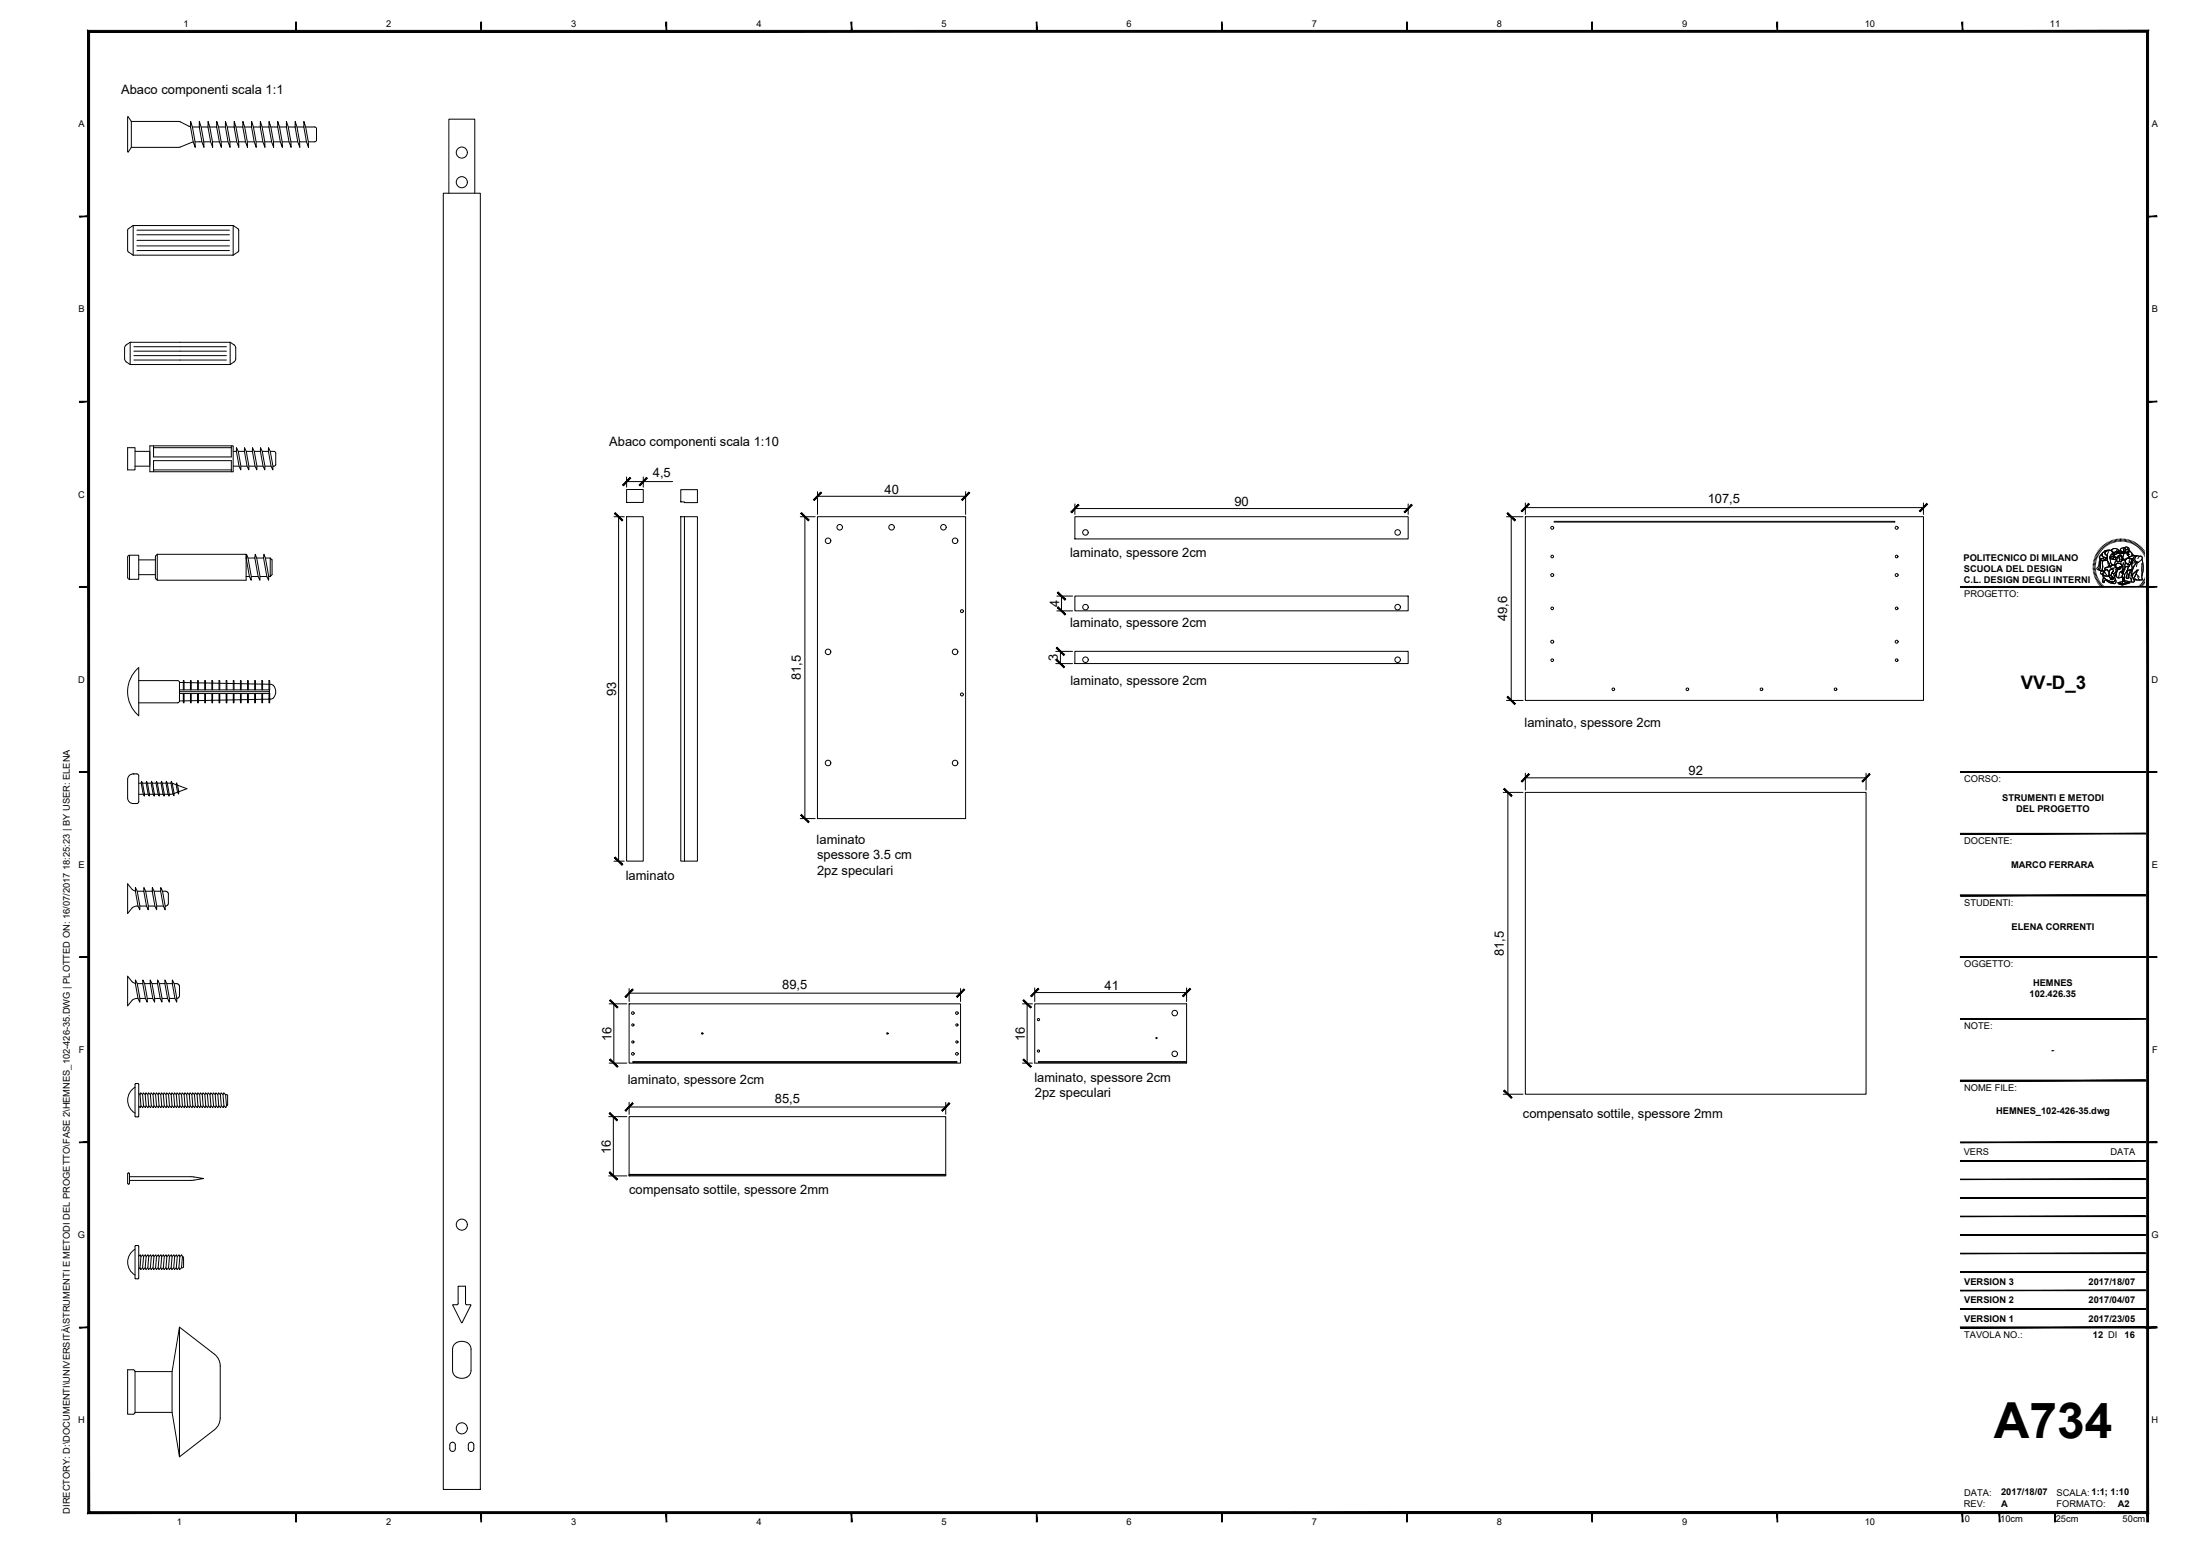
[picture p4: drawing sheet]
<svg xmlns="http://www.w3.org/2000/svg" width="594mm" height="420mm" viewBox="0 0 594 420" stroke-linecap="round" stroke-linejoin="round" font-family="sans-serif">
<!-- layer: 0 -->
<g fill="none" stroke="#000" stroke-width=".27">
<path d="M119.7 52.2h10v350h-10zM121.2 52.2v-20h7v20M169.2 132.2h4.5v3.5h-4.5zM169.2 139.5h4.5v93h-4.5zM183.8 139.5h4.5v93h-4.5zM183.8 132.2h4.5v3.5h-3.5v-.2h-1zM184.8 139.5v93M220.7 139.5h40v81.5h-40zM290.3 139.5h90v6h-90zM411.9 139.5h107.5v49.6h-107.5zM419.6 140.8h92v.2h-92M290.3 160.9h90v4h-90z"/>
<path d="M290.3 175.9h90v3.3h-90zM411.9 214h92v81.5h-92zM169.9 271.1h89.5v16h-89.5zM279.4 271.1h41v16h-41zM170.9 286.7h87.5v.2h-87.5zM320.4 286.7h-40v.2h40M169.9 301.5h85.5v16h-85.5zM169.9 317.1h85.5v.2h-85.5zM48.5 358.4l9.9 7.7 .9 1.5 .2 1.2v14.1l-.4 1.8-1.2 1.4-9.4 7.3-2-12v-11zM48.5 358.4v35M125.7 347.3h-2v4.9l-1.4 .2 2.4 4.8 2.4-4.8-1.1-.1M125.7 352l.3 .3"/>
<path d="M125.7 352v-4.7v4.7M36.5 370.4l-.3-.5h-1.7v12h1.5l.5-.5M36.5 370.4v11M36.5 370.4h10M122.2 364.3v5.8a2.52 2.52 0 0 0 2.5 2.1 2.52 2.52 0 0 0 2.5-2.1v-5.8M122.2 364.3a2.52 2.52 0 0 1 2.5-2.1 2.52 2.52 0 0 1 2.5 2.1M36.5 381.4h10M121.7 389.7a.75 .75 0 0 1 .8-.2 .75 .75 0 0 1 .5 .7v1a.75 .75 0 0 1-.8 .7 .75 .75 0 0 1-.7-.7v-1zM126.7 389.7a.75 .75 0 0 1 .8-.2 .75 .75 0 0 1 .4 .7v1a.75 .75 0 0 1-.7 .7 .75 .75 0 0 1-.7-.7v-1z"/>
<circle cx="124.7" cy="49.2" r="1.5"/>
<circle cx="124.7" cy="41.2" r="1.5"/>
<circle cx="223.6" cy="146" r=".75"/>
<circle cx="226.7" cy="142.4" r=".75"/>
<circle cx="240.8" cy="142.4" r=".75"/>
<circle cx="254.8" cy="142.4" r=".75"/>
<circle cx="257.9" cy="146" r=".75"/>
<circle cx="293.1" cy="143.8" r=".75"/>
<circle cx="377.4" cy="143.8" r=".75"/>
<circle cx="419.2" cy="155.3" r=".4"/>
<circle cx="419.2" cy="142.5" r=".4"/>
<circle cx="419.2" cy="150.3" r=".35"/>
<circle cx="512.2" cy="142.5" r=".4"/>
<circle cx="512.2" cy="155.3" r=".4"/>
<circle cx="512.2" cy="150.3" r=".35"/>
<circle cx="223.6" cy="176" r=".75"/>
<circle cx="257.9" cy="176" r=".75"/>
<circle cx="259.7" cy="165" r=".4"/>
<circle cx="293.1" cy="178.1" r=".75"/>
<circle cx="293.1" cy="163.9" r=".75"/>
<circle cx="377.4" cy="178.1" r=".75"/>
<circle cx="377.4" cy="163.9" r=".75"/>
<circle cx="419.2" cy="173.3" r=".4"/>
<circle cx="419.2" cy="164.3" r=".35"/>
<circle cx="419.2" cy="178.3" r=".35"/>
<circle cx="512.2" cy="173.3" r=".4"/>
<circle cx="512.2" cy="164.3" r=".35"/>
<circle cx="512.2" cy="178.3" r=".35"/>
<circle cx="259.7" cy="187.5" r=".4"/>
<circle cx="435.7" cy="186.1" r=".35"/>
<circle cx="455.7" cy="186.1" r=".35"/>
<circle cx="475.7" cy="186.1" r=".35"/>
<circle cx="495.7" cy="186.1" r=".35"/>
<circle cx="223.6" cy="206" r=".75"/>
<circle cx="257.9" cy="206" r=".75"/>
<circle cx="170.9" cy="273.6" r=".35"/>
<circle cx="170.9" cy="276.8" r=".3"/>
<circle cx="189.6" cy="279.1" r=".2"/>
<circle cx="239.6" cy="279.1" r=".2"/>
<circle cx="258.4" cy="273.6" r=".35"/>
<circle cx="258.4" cy="276.8" r=".3"/>
<circle cx="280.4" cy="275.3" r=".3"/>
<circle cx="317.2" cy="273.6" r=".75"/>
<circle cx="170.9" cy="284.6" r=".35"/>
<circle cx="170.9" cy="281.4" r=".3"/>
<circle cx="258.4" cy="284.6" r=".35"/>
<circle cx="258.4" cy="281.4" r=".3"/>
<circle cx="280.4" cy="283.8" r=".3"/>
<circle cx="312.3" cy="280.3" r=".15"/>
<circle cx="317.2" cy="284.6" r=".75"/>
<circle cx="124.7" cy="330.7" r="1.5"/>
<circle cx="124.7" cy="385.7" r="1.5"/>
</g>
<!-- layer: Viti -->
<g fill="none" stroke="#000" stroke-width=".27">
<path d="M35.5 32.8h12.9l3.1 1.4M35.5 32.8l-1-1.2v9.4h.2M35.5 32.8v7M35.5 39.8l-.9 1.2M35.5 39.8h12.8M51.5 32.8l.5 1.5 .7 4v1.5l-.5-1.5-.7-4zM51.9 34.3h1.9M52.2 38.3l-3.9 1.5M52.7 38.3h1.8M53.8 32.8l.5 1.5 .7 4 .1 1.5-.6-1.5-.7-4zM54.3 34.3h1.9M55 38.3h1.9"/>
<path d="M56.2 32.8l.5 1.5 .7 4v1.5l-.5-1.5-.7-4zM56.7 34.3h1.8M57.4 38.3h1.8M58.5 32.8l.5 1.5 .7 4 .1 1.5-.6-1.5-.7-4zM59 34.3h1.9M59.7 38.3h1.9M60.9 32.8l.5 1.5 .7 4v1.5l-.5-1.5-.7-4zM61.4 34.3h1.8M62.1 38.3h1.8M63.2 32.8l.5 1.5 .7 4 .1 1.5-.6-1.5-.7-4zM63.7 34.3h1.9M64.4 38.3h1.9"/>
<path d="M65.6 32.8l.5 1.5 .7 4v1.5l-.5-1.5-.7-4zM66.1 34.3h1.8M66.8 38.3h1.8M67.9 32.8l.5 1.5 .7 4 .1 1.5-.6-1.5-.7-4zM68.4 34.3h1.9M69.1 38.3h1.9M70.3 32.8l.5 1.5 .7 4 .1 1.5-.6-1.5-.7-4zM70.8 34.3h1.8M71.5 38.3h1.8M72.7 32.8l.4 1.5 .7 4 .1 1.5-.6-1.5-.7-4zM73.1 34.3h1.9M73.8 38.3h1.9"/>
<path d="M75 32.8l.5 1.5 .7 4v1.5l-.5-1.5-.7-4zM75.5 34.3h1.8M76.2 38.3h1.8M77.4 32.8l.4 1.5 .8 4v1.5l-.6-1.5-.7-4zM77.8 34.3h1.9M78.6 38.3h1.8M79.7 32.8l.5 1.5 .7 4 .1 1.5-.6-1.5-.7-4zM80.2 34.3h1.8M80.9 38.3h1.9M82.1 32.8l.4 1.5 .8 4v1.5l-.5-1.5-.8-4zM82.5 34.3h2.5l.5 .5-.1 3.2-.4 .3h-1.7M34.6 61.9l1.5-1h26.9l1.4 1.1v5.8l-1.6 1.1h-26.8l-1.5-1.1z"/>
<path d="M36 60.9v8M37 62.1h25M37 63.4h25M37 66.4h25M37 67.7h25M37 64.9h25M63 60.9v8M34.1 97.7l1.2 .7h26.7M34.1 97.7l-.5-.8 .1-3.2a2.01 2.01 0 0 1 1.3-1.2h27.3a2.01 2.01 0 0 1 1.3 1.2l.1 3.2-.5 .8M35.2 92.4l-.1 6M36.1 93.6h25M36.1 94.8h25"/>
<path d="M36.1 96h25M36.1 97.2h25M62.2 92.4v6M63.2 97.7l-1.2 .7M34.5 120.9h2v6h-2zM36.5 121.9h4M36.5 125.9h4M40.5 120.4h22.5v7h-22.5zM41.5 120.4v3h21v-3M41.5 127.4v-3h21v3M41.5 120.9h21M41.5 126.9h21"/>
<path d="M63 121.9h.8M63 125.9h1.6M63.9 120.9l.4 1 .8 4-.1 1-.4-1-.8-4zM64.3 121.9h1.7M65.1 125.9h1.6M66 120.9l.5 1 .7 4v1l-.5-1-.7-4zM66.5 121.9h1.7M67.2 125.9h1.7M68.2 120.9l.5 1 .7 4-.1 1-.4-1-.7-4zM68.7 121.9h1.6M69.4 125.9h1.6M70.3 120.9l.5 1 .7 4v1l-.5-1-.7-4z"/>
<path d="M70.8 121.9h1.7M71.5 125.9h1.7M72.5 120.9l.5 1 .7 4v1l-.5-1-.7-4zM73 121.9h1l.4 .2 .1 3.3a.57 .57 0 0 1-.8 .5M35 149.9h2.5v6.5h-2.5zM35 149.9l-.5 .5v5.5l.5 .5M37.5 155.2h4.5M37.5 151.2h4.5M42.5 149.7h24v7h-24zM42.5 149.7l-.5 .7v5.6l.5 .7M66.5 155.7h.9M66.6 149.7l.4 1 .9 5-.1 1-.4-1-.9-5z"/>
<path d="M67 150.7h1.8M67.9 155.7h1.8M68.9 149.7l.4 1 .9 5v1l-.5-1-.9-5zM69.3 150.7h1.9M70.2 155.7h1.9M71.3 149.7l.4 1 .9 5-.1 1-.4-1-.9-5zM71.7 150.7h1.3M72.6 155.7h.4M73 150.7l.5 .5v4l-.5 .5zM36.9 180.8l.6-.5v13a8.5 8.5 0 0 1-.6-12.5zM37.5 189.8h10.5M37.5 183.8h10.5"/>
<path d="M48 183.8l.5 .5M48.5 189.3l-.5 .5M48.5 184.3v5M48.5 184.3h1M48.5 186.8h24.1M48.5 187.3h24.3M48.5 186.3h24.3M49.5 187.3v2.5h.2v-2.5M49.5 186.3v-2.5h.2v2.5M49.5 189.3h-1M49.7 184.3h1.7M51.4 187.3v2.5h.2v-2.5"/>
<path d="M51.4 186.3v-2.5h.2v2.5M51.4 189.2l-1.7 .1M51.6 184.3l1.8 .1M53.4 187.3v2.5h.2v-2.5M53.4 186.3v-2.5h.2v2.5M53.4 189.2h-1.8M53.6 184.4h1.7M55.3 187.3v2.5h.2v-2.5M55.3 186.3v-2.5h.2v2.5M55.3 189.1l-1.7 .1M55.5 184.4l1.7 .1M57.2 187.3v2.5h.2v-2.5"/>
<path d="M57.2 186.3v-2.5h.2v2.5M57.4 184.5h1.7M59.1 187.3v2.5h.2v-2.5M59.1 186.3v-2.5h.2v2.5M59.1 189.1h-3.6M59.3 184.5h1.8M61.1 187.3v2.5h.2v-2.5M61.1 186.3v-2.5h.2v2.5M61.1 189l-1.8 .1M61.3 184.5l1.7 .1M63 187.3v2.5h.2v-2.5M63 186.3v-2.5h.2v2.5"/>
<path d="M63 189h-1.7M63.2 184.6h1.7M64.9 187.3v2.5h.2v-2.5M64.9 186.3v-2.5h.2v2.5M64.9 188.9l-1.7 .1M65.1 184.6l1.8 .1M66.9 187.3v2.5h.2v-2.5M66.9 186.3v-2.5h.2v2.5M66.9 188.9h-1.8M67.1 184.7h1.7M68.8 187.3v2.5h.2v-2.5M68.8 186.3v-2.5h.2v2.5"/>
<path d="M68.8 188.9h-1.7M69 184.7l3.6 .1M70.7 187.3v2.5h.2v-2.5M70.7 186.3v-2.5h.2v2.5M70.7 188.8l-1.7 .1M72.6 186.8l.2 .5M72.6 187.3v2.5h.2v-2.5M72.6 186.3v-2.5h.2v2.5M72.6 188.8h-1.7M72.8 184.8h.3a2.14 2.14 0 0 1 1.4 2 2.14 2.14 0 0 1-1.4 2h-.3M72.8 186.3l-.2 .5M36 209h1.2l.3 .5v7l-.3 .4-1.2 .1"/>
<path d="M36 217h.1M36 209h.1M36 209a1.5 1.5 0 0 0-1.5 1.5v5a1.5 1.5 0 0 0 1.5 1.5M37.5 214.5h1.2M37.5 211.5h.6M38.2 211l.8 3.5v.5l-.3-.5-.6-3zM38.5 211.5h1M39 214.5h1M39.6 211l.8 3.5-.1 .5-.3-.5-.5-3zM39.8 211.5h1M40.4 214.5h1M40.9 211l.8 3.5-.1 .5-.2-.5-.6-3z"/>
<path d="M41.2 211.5h.9M41.7 214.5h1M42.3 211l.7 3.5v.5l-.3-.5-.6-3zM42.5 211.5h1M43 214.5h1M43.6 211l.2 .5 .5 3.5-.3-.5-.5-3zM43.8 211.5h1M44.4 214.5h1M44.9 211l.8 3.5v.5l-.3-.5-.6-3zM45.2 211.5h1M46.3 211l.7 3.3v.6l-.3-.5-.5-2.9zM46.5 211.5l1.1 .4"/>
<path d="M46.7 214.4l-1 .1M47.9 213.9l-.9 .4M48 212l2.5 1-2.2 .8-.6-2.4-.1 .5 .3 2 .3 .5 .1-.6M36.6 239.7l.5 1 .7 4-.1 1-.4-1-.7-4zM38.9 239.7l.4 1 .8 4-.1 1-.4-1-.8-4zM41.1 239.7l.5 1 .7 4v1l-.5-1-.7-4zM43.4 239.7l.5 1 .7 4v1l-.5-1-.7-4zM36.6 240.6l-.9-.4-1.2-1.5v8l1.2-1.6 .6-.3 1-.1M37.1 240.7h1.7M37.8 244.7h1.8M39.3 240.7h1.8M40.1 244.7h1.7"/>
<path d="M41.6 240.7h1.8M42.3 244.7h1.8M43.9 240.7h1.1l.5 .7M45.5 241.4v2.6M45.5 244l-.4 .5-.5 .2M35.7 265.1l-1.2-1.5v8l1.2-1.5 .6-.4 1-.1M35.7 265.1l.9 .4M36.6 264.6l.5 1 .7 4-.1 1-.4-1-.7-4zM37.1 265.6h1.5M37.8 269.6h1.5M38.6 264.6l.5 1 .7 4-.1 1-.4-1-.7-4zM39.1 265.6h1.5"/>
<path d="M39.8 269.6h1.5M40.6 264.6l.4 1 .8 4-.1 1-.4-1-.7-4zM41 265.6h1.5M41.8 269.6h1.5M42.6 264.6l.4 1 .8 4-.1 1-.4-1-.8-4zM43 265.6h1.5M43.8 269.6h1.5M44.6 264.6l.4 1 .7 4v1l-.4-1-.8-4zM45 265.6h1.5M45.7 269.6h1.5M46.5 264.6l.5 1 .7 4v1l-.5-1-.7-4zM47 265.6h.8"/>
<path d="M47.7 269.6h.1M47.8 265.6l.5 .4 .2 .3-.1 2.8-.6 .5M36.5 293.6a4.1 4.1 0 0 0 0 7M36.5 292.6h.8l.2 .2v8.6l-.2 .2-.8-.2zM37.5 295.2l.3 .4 .3 3-.2 .5-.4-.4M37.8 295.6l.2-.5 .5 .5 .3 3-.2 .5-.5-.5M38.5 295.6l.2-.5 .5 .5 .3 3-.2 .5-.5-.5M39.2 295.6l.2-.5 .5 .5 .3 3-.2 .5-.5-.5M39.9 295.6l.2-.5 .5 .5 .3 3-.2 .5-.5-.5M40.6 295.6l.2-.5 .5 .5 .3 3-.2 .5-.5-.5M41.3 295.6l.2-.5 .5 .5 .3 3-.2 .5-.5-.5M42 295.6l.2-.5 .5 .5 .3 3-.2 .5-.5-.5"/>
<path d="M42.7 295.6l.2-.5 .5 .5 .3 3-.2 .5-.5-.5M43.4 295.6l.2-.5 .5 .5 .3 3-.2 .5-.5-.5M44.1 295.6l.2-.5 .5 .5 .3 3-.2 .5-.5-.5M44.8 295.6l.2-.5 .5 .5 .3 3-.2 .5-.5-.5M45.5 295.6l.2-.5 .5 .5 .3 3-.2 .5-.5-.5M46.2 295.6l.2-.5 .5 .5 .3 3-.2 .5-.5-.5M46.9 295.6l.2-.5 .5 .5 .3 3-.2 .5-.5-.5M47.6 295.6l.2-.5 .5 .5 .3 3-.2 .5-.5-.5M48.3 295.6l.2-.5 .5 .5 .3 3-.2 .5-.5-.5M49 295.6l.2-.5 .5 .5 .3 3-.2 .5-.5-.5M49.7 295.6l.2-.5 .5 .5 .3 3-.2 .5-.5-.5M50.4 295.6l.2-.5 .5 .5 .3 3-.2 .5-.5-.5"/>
<path d="M51.1 295.6l.2-.5 .5 .5 .3 3-.2 .5-.5-.5M51.8 295.6l.2-.5 .5 .5 .3 3-.2 .5-.5-.5M52.5 295.6l.2-.5 .5 .5 .3 3-.2 .5-.5-.5M53.2 295.6l.2-.5 .5 .5 .3 3-.2 .5-.5-.5M53.9 295.6l.2-.5 .5 .5 .3 3-.2 .5-.5-.5M54.6 295.6l.2-.5 .5 .5 .3 3-.2 .5-.5-.5M55.3 295.6l.2-.5 .5 .5 .3 3-.2 .5-.5-.5M56 295.6l.2-.5 .5 .5 .3 3-.2 .5-.5-.5M56.7 295.6l.2-.5 .5 .5 .3 3-.2 .5-.5-.5M57.4 295.6l.2-.5 .5 .5 .3 3-.2 .5-.5-.5M58.1 295.6l.2-.5 .5 .5 .3 3-.2 .5-.5-.5M58.8 295.6l.2-.5 .5 .5 .3 3-.2 .5-.5-.5"/>
<path d="M59.5 295.6l.2-.5 .5 .5 .3 3-.2 .5-.5-.5M60.2 295.6l.2-.5 .5 .5 .3 3-.2 .5-.5-.5M60.9 295.6l.6 .2v2.5l-.3 .3M34.5 316.8l.5 .1v2.6l-.2 .2-.3-.2zM35 317.7h16.6l3.4 .5-3.4 .5h-16.6M36.5 337.3a4.1 4.1 0 0 0 0 7M36.5 336.4l.8-.1 .2 .2v8.6l-.2 .2h-.6l-.2-.2zM37.5 339.2l.4-.4 .2 .5-.3 3-.3 .4M38.1 339.3l.5-.5 .2 .5-.3 3-.5 .5-.2-.5M38.8 339.3l.5-.5 .2 .5-.3 3-.5 .5-.2-.5M39.5 339.3l.5-.5 .2 .5-.3 3-.5 .5-.2-.5M40.2 339.3l.5-.5 .2 .5-.3 3-.5 .5-.2-.5"/>
<path d="M40.9 339.3l.5-.5 .2 .5-.3 3-.5 .5-.2-.5M41.6 339.3l.5-.5 .2 .5-.3 3-.5 .5-.2-.5M42.3 339.3l.5-.5 .2 .5-.3 3-.5 .5-.2-.5M43 339.3l.5-.5 .2 .5-.3 3-.5 .5-.2-.5M43.7 339.3l.5-.5 .2 .5-.3 3-.5 .5-.2-.5M44.4 339.3l.5-.5 .2 .5-.3 3-.5 .5-.2-.5M45.1 339.3l.5-.5 .2 .5-.3 3-.5 .5-.2-.5M45.8 339.3l.5-.5 .2 .5-.3 3-.5 .5-.2-.5M46.5 339.3l.5-.5 .2 .5-.3 3-.5 .5-.2-.5M47.2 339.3l.5-.5 .2 .5-.3 3-.5 .5-.2-.5M47.9 339.3l.5-.5 .2 .5-.3 3-.5 .5-.2-.5M48.6 339.3l.5-.5 .2 .5-.3 3-.5 .5-.2-.5"/>
<path d="M49.3 339.3h.1M49.3 339.3l.3 .3v2.5l-.3 .2M49 342.3h.3"/>
</g>
<!-- layer: G-ANNO-LOGO -->
<g fill="none" stroke="#000" stroke-width=".27">
<path d="M565.2 153.1h.6M565.2 152.8h.7M565.2 152.4l.7 .1M565.2 152.1l.7 .1M565.3 151.7l.7 .1M565.4 151.4l.6 .1M565.5 151l.6 .2M565.6 150.7l.6 .2M565.7 150.3l.6 .3M565.8 150l.7 .3M565.9 153.5h-.7M565.9 153.8h-.7"/>
<path d="M565.9 154.1l-.7 .1M566 154.4l-.7 .2M566 149.7l.6 .3M566 154.7l-.6 .2M566.1 155.1l-.6 .1M566.2 149.4l.6 .3M566.2 155.4l-.6 .2M566.3 155.7l-.6 .2M566.3 149.1l.6 .3M566.4 156l-.6 .2M566.5 148.8l.6 .4M566.6 156.3l-.6 .3"/>
<path d="M566.7 156.6l-.6 .3M566.8 148.5l.5 .4M566.9 156.8l-.6 .4M567 148.2l.5 .4M567.1 150.8h.1M567.1 150.8v.4M567.1 157.1l-.6 .4M567.1 151.2v-.4h.6a.83 .83 0 0 0 1.3-.1l.1 .6-1.8-.1M567.1 151.2h.2M567.2 147.9l.5 .5M567.2 151.3l-.2 .5-.1 1.3-.4 .7 .4 .2M567.3 151.2h.1"/>
<path d="M567.3 151.2l1.8 .1M567.3 151.2l-.4 .2-.2 1.4-.5 .7 .3 .3M567.3 157.4l-.6 .4M567.3 154.1h.1M567.3 154.1l.3 .1M567.4 149.7l.3-.2v.3a.81 .81 0 0 0 .9 .8l.3 .1-.1 .1a.74 .74 0 0 1-1.1 0l-.3 .1a.5 .5 0 0 1-.5-.4 .5 .5 0 0 1 .3-.6zM567.5 147.7l.4 .5M567.5 157.6l-.6 .5M567.5 151.3l.4 .1-.2 .6v2.1l-.1 .1a.43 .43 0 0 1-.6-.2 .43 .43 0 0 1 .1-.6l.1-1.4zM567.5 155h.1M567.5 155a.72 .72 0 0 1 .7-.4 .72 .72 0 0 1 .7 .6M567.5 151.3l-.3 .6-.1 1.5-.2 .5 .4 .2"/>
<path d="M567.7 149.5l-.6 .6a.44 .44 0 0 0-.2 .5 .44 .44 0 0 0 .5 .3h.6a.65 .65 0 0 0 1-.2M567.7 157.9l-.5 .4M567.7 154.9a1.21 1.21 0 0 0 1.8 .5M567.7 154.9h.1M567.7 147.4l.5 .5M567.8 154.1h.1M567.8 149.2l.6-.5 1.3-.1a.99 .99 0 0 0-1.2 1l.5 .3v.8l-.5-.1a.75 .75 0 0 1-.8-.8zM567.9 155.3l.1 .5 .7 .7 1.9 .8M567.9 155.2l.7 .3 .9-.1 .4 1 .2-.2 .3 .4-.2-.6 .4 .4-.1-.2M567.9 155.2h.1M567.9 158.1l-.5 .5M567.9 151.4l1.2-.1 .6 1.2-.1 .5-.3 .1a.6 .6 0 0 0-.9 .7l.2 .1-.4 .5a.56 .56 0 0 1-.5-.9v-1.7z"/>
<path d="M567.9 151.4l-.2 .6 .1 2.1M568 155.9l.8 .6 1.4 .6 .7-.1 .3-.5a.65 .65 0 0 1 .1 1 .65 .65 0 0 1-1 0l-1.3-.6a.44 .44 0 0 0-.5-.3 .44 .44 0 0 0-.3 .5v.2h-.2a.84 .84 0 0 1 0-1.2zM568 147.2l.4 .5M568 155.9v.2a.84 .84 0 0 0 0 1.2l.3-.2-.2-.1a.49 .49 0 0 1 .4-.4 .49 .49 0 0 1 .5 .3l.9 .5a1.04 1.04 0 0 0 1.5-.1l-.2-.8M568.1 158.3l-.4 .5M568.2 154.4a.51 .51 0 0 0-.8-.2 .51 .51 0 0 0 .1 .8M568.3 147l.4 .5M568.4 158.5l-.4 .6M568.6 146.8l.4 .5M568.6 158.7l-.4 .6M568.7 148.9l.8-.3a.73 .73 0 0 1 .9 .5 .73 .73 0 0 1-.5 .9l-.2 .6 .1 .3a1.43 1.43 0 0 0 .6 1.5l.2 .2-.5 .1-.1 .4a.39 .39 0 0 1-.4-.2 .39 .39 0 0 1 0-.5l-.5-1.1-.1-1.3a.62 .62 0 0 1-.5-.4 .62 .62 0 0 1 .2-.7zM568.8 153.7l.7 .7"/>
<path d="M568.8 153.8l-.5 .4 .1 .4M568.9 153.8l.7 .6a.59 .59 0 0 1 .4-.8 .59 .59 0 0 1 .7 .5l-.4 .6 .4 .1M568.9 153.8h.1M568.9 153.8l-.6 .4 .1 .4-.7 .3M568.9 153.8l.1 .1a.73 .73 0 0 1 .5 1v.5M568.9 146.6l.3 .6M568.9 150.7l-.5-.2a.67 .67 0 0 1-.8-.7l.2-.5 .5-.5 .8-.2a.82 .82 0 0 1 1.1 .2 .82 .82 0 0 1-.1 1 .92 .92 0 0 0-.2 1.4 1.1 1.1 0 0 0 .7 1.4l-.5 .1M568.9 158.9l-.4 .6M569.2 146.4l.3 .6M569.2 159.1l-.4 .6M569.2 151.7l.2 1.3M569.4 148.9l-.3 .8-.1 1.1 .6 1.5a.55 .55 0 0 0 .3 .8l.2-.4"/>
<path d="M569.5 159.3l-.4 .6M569.5 146.3l.3 .6M569.5 155.4h.1M569.5 155.4l.1 .5 .3 .3v.2l.2-.2M569.5 155.4l.1-1a.59 .59 0 0 1 .4-.8 .59 .59 0 0 1 .7 .5l-.7 1.3 .8 .8-.4-.2 .1 .4-.3-.4M569.6 153l-.3 .1a.61 .61 0 0 0-.9 .7l.2 .1M569.7 148.6a1.01 1.01 0 0 0-1.2 1l.5 .3M569.8 159.4l-.3 .6M569.8 146.1l.3 .6M569.9 153.7a.47 .47 0 0 1 .7 .2 .47 .47 0 0 1-.2 .6l-.4 .9 .8 .7-.4-.1 .1 .4-.3-.4 .1 .6-.2-.4-.2 .2v-.2l-.4-.6 .1-1.2zM570 150.5a.56 .56 0 0 0 .8 .5M570 159.6l-.2 .6"/>
<path d="M570.1 148.7h.1M570.1 148.7l.7-.6 1.1 .2a.3 .3 0 0 1 .3 .4 .3 .3 0 0 1-.5 .1l-.2-.1-.5 .5-.6-.2M570.1 152.7l-.1 .4-.4-.1-.3 .1a.6 .6 0 0 0-.9 .7h.5M570.1 152.7h.1M570.1 152.7l.5-.1 .6 .2M570.1 156.2h.1M570.2 146l.2 .6M570.2 156l.2 .6-.3-.4M570.2 156h.1M570.3 148.4l1-.3 .7 .4a.23 .23 0 0 1 .2 .3 .23 .23 0 0 1-.3 .1l-.4-.2-.4 .5h-.4l-.6-.5zM570.3 154.8l-.3 .6 .8 .7-.4-.1 .1 .2M570.3 154.8h.1"/>
<path d="M570.3 154.8h.4l.3 1.1a.79 .79 0 0 1 .1 .9 .79 .79 0 0 1-.9 .3l-1.7-.8-.5-.5-.1-.6M570.3 154.7l.4 .1M570.4 159.7l-.3 .6M570.5 145.9l.2 .6M570.5 156.2h.1M570.6 153.4l-.5 .2M570.6 153.4h.1M570.6 153.4h.2M570.6 152.6l.6 .2 .5 .9M570.7 159.8l-.3 .6M570.7 150.5h.9l-.3 .1a.37 .37 0 0 1-.3 .5 .37 .37 0 0 1-.4-.4zM570.7 150.1l-.7 .4a.6 .6 0 0 0 .8 .5l-.2-.3 .3-.3"/>
<path d="M570.7 150.1h.1M570.7 150.1l.3 .3M570.7 154.8h.1M570.7 154.9l.3 1a.8 .8 0 0 1 .1 .9 .8 .8 0 0 1-.9 .3M570.7 150.1l-1 .5M570.7 150.2l.3 .2M570.8 149.9l.1-.4-.6 .2-.6 .9 1-.5M570.8 149.9h.1M570.8 149.9l-.1 .2M570.8 145.8l.2 .6M570.9 150.4h.1M570.9 149.6h.1"/>
<path d="M570.9 149.6l-.3 .5M571 159.9l-.2 .6M571 150.4h.1M571 153.1h.1M571 153.1l.7 .5M571.1 150.4a.33 .33 0 0 0-.4 .4 .33 .33 0 0 0 .4 .3 .33 .33 0 0 0 .2-.5l.3-.1-.7 .1M571.1 153.6l.3 .4-.1 .5M571.2 152.5l.6-.4h.6l.5 .4a.3 .3 0 0 1 .1 .5 .3 .3 0 0 1-.4 0l-.3 .2a.51 .51 0 0 1-.6 .3 .51 .51 0 0 1-.4-.5zM571.2 152.8h.1M571.2 152.8l.5 1.1M571.2 152.8l.1-.4a.9 .9 0 0 1 1.3-.1l.3 .3a.26 .26 0 0 1 .1 .4 .26 .26 0 0 1-.4 0l-1 .4M571.2 145.7l.1 .6"/>
<path d="M571.2 155.4l.8 .7M571.3 154.5l-.6 .3M571.3 154.5h.1M571.3 160l-.2 .6M571.4 149.5l.1 .1M571.5 149.1l.2 .1M571.5 151.4a1.23 1.23 0 0 0-.5 1.3M571.5 154.8v.9M571.5 145.6l.2 .7M571.6 149.1l-.1 .1M571.6 149.5l-.3 .2-.4-.2-.6 .2M571.6 149.5h.1"/>
<path d="M571.6 153.4l1.2-.4-.1 .5-.5 .3-.5-.2zM571.6 154.2l-.3 1-.3 .4M571.7 153.7l-.1 .5-.3 .3M571.7 153.7h.1M571.7 153.7l-.2 1.1-.3 .6 .4 .4a.86 .86 0 0 0 1.3 0l.2 .1M571.7 153.9h.1M571.7 153.9l-.1 .4-.3 .2M571.8 153.6h-.1M571.9 149.3l.8-.2a.31 .31 0 0 1 .1 .5 .31 .31 0 0 1-.5-.1zM571.9 145.5l.1 .7M571.9 149h.1M571.9 149l-.2 .5-.4 .2-.4-.2-.6 .2"/>
<path d="M571.9 148.9l-.3 .6M571.9 148.9l-.3-.2-.6 .5-.6-.2-.1 .7M571.9 148.9h.1M571.9 148.9v.1M571.9 150.2l.9-.2 .5 1a.23 .23 0 0 1-.1 .3 .23 .23 0 0 1-.3-.2 .23 .23 0 0 1 .2-.2l-.2-.7a.44 .44 0 0 0-.7-.1 .44 .44 0 0 0 .1 .7l.1 .4a.41 .41 0 0 1-.5 .4 .41 .41 0 0 1-.3-.5zM572 157.3l2-.5 1.2 .3-2.1 .6zM572 157.3l1.1 .4v.3l-1.1-.4zM572 157.3h.1M572.2 150.1l.7 .1 .2 .5a.64 .64 0 0 1-.1 .7 .64 .64 0 0 1-.7 .2zM572.2 150l.5-.1 .3 .3 .4 1a.23 .23 0 0 1-.3 .1 .23 .23 0 0 1-.2-.3M572.2 150h.1M572.2 150l-.3 .3-.4 1a.51 .51 0 0 0 .8 .3 .51 .51 0 0 0 0-.8 .43 .43 0 0 1 0-.7 .43 .43 0 0 1 .6 .2"/>
<path d="M572.2 145.5l.1 .7M572.3 149.1l.1-.2a.52 .52 0 0 1 .5 0 .52 .52 0 0 1 .3 .4l-.3 .1-.2-.3v.1M572.3 149.1l.4 .1M572.3 149.1h.1M572.3 149.1v-.2a.51 .51 0 0 1 .6-.1 .51 .51 0 0 1 .3 .5l-.3 .1M572.3 151.6h.1M572.3 153.6h.1M572.3 154.5l-.3 1.6 1.1-.2M572.4 153.2l.2 .1M572.4 153.5h.1M572.5 153.3h-.1M572.5 150.3h.1"/>
<path d="M572.6 150.3l-.2 .1M572.6 145.5v.7M572.7 149.2h.1M572.7 149.2l-.5-.1-.3 .2h.3a.38 .38 0 0 0 .3 .3 .38 .38 0 0 0 .4-.3l-.2-.2v.2M572.7 154.3l.3 .1 .2-.6 .4-.1-.4 1.3v-.4h-.3zM572.7 151.6v.7M572.7 149.3h.1M572.8 153l-.2 .6a.51 .51 0 0 1-.8-.1M572.8 150.1l.2 .3-.1 .1M573 145.5l-.1 .7M573 150.6l-.2 .1M573 150.4a.41 .41 0 0 1 0 .6 .41 .41 0 0 1-.6 0l-.1-.1"/>
<path d="M573 151.3l-.2 .3h-.5M573.1 155.9h.1M573.1 157.8h.1M573.1 157.7l2.1-.6-.1 .3-2 .6zM573.1 157.7v.3M573.2 149.3a.91 .91 0 0 1 0 1.1l.1 .5M573.2 149.3h.1M573.2 157l.8-.2 1.1 .3-2 .6-1.1-.4v.3l1.1 .4 2-.6v-.3M573.2 157h.1M573.2 149.3l.1-.1 .1 .6-.2 .7M573.2 157l-1.2 .3M573.2 153.8h.1"/>
<path d="M573.2 153.8l-.2 .6h-.3l.3 .3 .2-.1v.4l.2-.3-.3 1.2M573.2 154.5l-.1 .5 .2-.3M573.2 153.8l-.2 .6h-.3l.3 .3 .2-.1M573.2 156.5h.1M573.3 148.9l.1 .4M573.3 145.5v.7M573.4 154.2l-.2 .2v-.2M573.4 151.9l-.2 1.4M573.4 151.1l.4 .2M573.5 155.9h.1l.2 1-.3-.5-.3 .6zM573.5 155.9h.1l.2 1.3-.3-.8-.4 1zM573.5 153.1h.1"/>
<path d="M573.5 153.1l-.4 .3v.5M573.6 153.7h.1M573.6 153.7l-.4 .1M573.6 152l-.4 .8M573.7 145.5l-.1 .7M573.7 148l-.3 .7 .1 .8 .2-.1 .1-.5a.65 .65 0 0 1 .7-.7l.3 .5-.3 .5v.7l.2-.2M573.7 148h.1M573.7 148l.4-.3 .7 .3 .1 1-.2 .7M573.7 148h-.5a.62 .62 0 0 0-.6 .7l.5 .3 .1 .3M573.7 148l-.3 .7 .1 .8 .2-.1 .1-.4M573.7 148l-.3 .6 .1 .9 .2-.1 .1-.5a.61 .61 0 0 1 .8-.6l.2 .4-.3 .5v.7l.1-.2M573.7 148h-.5a.62 .62 0 0 0-.6 .7"/>
<path d="M573.8 149h.1M573.8 149a.4 .4 0 0 0 .3 .3 .4 .4 0 0 0 .4-.1v.7l.1-.2M573.8 149l.2 .3 .5-.1M573.9 151h.2a.94 .94 0 0 1 1.2-.2 .6 .6 0 0 1 .7 .4 .6 .6 0 0 1-.3 .7 1.02 1.02 0 0 1-1.1 .6l-.6-.6zM573.9 148.7l.3 .1M574 153l.8-.1-.7 1.6a1.5 1.5 0 0 0-.4 1.5h-.3l-.2 .5-.2-.9zM574 153.1l-1 2.5 .2 .9M574 148.4h.3a.3 .3 0 0 1 .4 0 .3 .3 0 0 1 .1 .3l-.3 .5a.39 .39 0 0 1-.4 .1 .39 .39 0 0 1-.3-.3zM574 149.2h.1M574 152.1a.61 .61 0 0 0 0 .9l.9-.1 .4-.6M574 145.6l-.1 .7M574 148.8h.1"/>
<path d="M574 152.1l-.1-1-.6-.2v.3l-.5 .4h-1.1l-.2-.2-.2 .2-.3 1.1 .2 .1 .5-.7h.6l.5 .2 .1 .3a.28 .28 0 0 1 .2 .3 .28 .28 0 0 1-.3 .2l-.1 .4-.5 .3-.6-.4M574 152.1h.1M574 152.1a.66 .66 0 0 0 0 1l-.4 .6M574.1 149.1h.1M574.2 156h.1M574.4 145.7l-.2 .6M574.4 154.2h.1M574.4 148.9l.2 .1M574.4 154l-.2 2M574.5 148.9l-.1 .1M574.5 154l.7-.1-.5 1.4 .2 .7-.3 .2-.4-.2zM574.5 159.9l.2 .7"/>
<path d="M574.6 149.7h.1M574.7 149.7h.1M574.7 149.7v.2a.5 .5 0 0 0 .3 .4 .5 .5 0 0 0 .5-.1l.6-.2-.3-.2M574.7 149.7h-.1M574.7 149.7l.3 .7-.3 .2M574.7 149.7l.3 .7M574.7 152.2h.1M574.7 145.7l-.1 .7M574.7 150.6h.1M574.7 150.6l-.8 .5M574.8 152.9l-.7 1.6a1.52 1.52 0 0 0-.4 1.5M574.8 152.9h.1"/>
<path d="M574.8 159.8l.2 .7M574.9 152.1l-.3 .1M574.9 148.7l-.2 1M574.9 148.7h.1M574.9 148.7l.7 .5 .2 .6M574.9 152.4l-.1 .1M575.1 145.8l-.2 .7M575.1 159.7l.3 .7M575.2 153.9h.1M575.2 153.9l-.8 .1M575.2 153.9l-.5 1.4 .2 .7-.3 .2-.4-.2M575.4 145.9l-.2 .7"/>
<path d="M575.4 159.6l.3 .7M575.5 151.8l-.1 .4M575.5 150.8l.3 .1 .2 .3M575.5 149.6l.6 .4M575.5 155.4h.1M575.6 151.9l-.8 1-.4 1.1M575.6 151.9h.1M575.6 151.9l.2 .2-.1 .7a.69 .69 0 0 1-.3 1.1h-.2M575.6 153.9h-.4M575.6 155.3l-.1 .2 .3 .2M575.7 146.1l-.2 .6M575.7 159.5l.3 .6"/>
<path d="M575.8 152.1l-.1 1.2-.2 1a1.88 1.88 0 0 0-.1 2.1l.2 .1M575.8 149.8h.1M575.9 155l1.1-1-.5 1.6a1.3 1.3 0 0 0-.2 1.4l-.1 .1a.45 .45 0 0 1-.7 0 .45 .45 0 0 1 .1-.7zM576 151a1.04 1.04 0 0 1 .6-.9 1.04 1.04 0 0 1 1 .1 .56 .56 0 0 1 .8 .2 .56 .56 0 0 1-.2 .8l-.3 .3a1.09 1.09 0 0 1-1.9-.3M576 151.2l-.5 .6a.69 .69 0 0 1-.4 .7 .69 .69 0 0 1-.8-.3 .78 .78 0 0 1-.1-1.2l.5-.2a.33 .33 0 0 1 .5 .2 .33 .33 0 0 1-.2 .4v.2a.22 .22 0 0 0 .2 .3 .22 .22 0 0 0 .2-.2l.2-.4-.1-.5-.7-.2-.8 .4-.1 .6M576 159.4l.3 .6M576 152.8l.1 .5M576.1 150h.1M576.1 146.2l-.3 .6M576.3 159.2l.4 .6M576.4 146.4l-.3 .6M576.5 151.9l-.9 .2"/>
<path d="M576.5 156.2l.6 .4M576.6 159l.4 .6M576.6 150.1a2.35 2.35 0 0 0-1.9 .5M576.6 150.1h.1M576.6 150.1l-.7 .9-1.2-.4M576.7 146.5l-.3 .6M576.7 150a2.49 2.49 0 0 0-2 .6M576.9 158.8l.4 .6M576.9 155l.8 .9M576.9 151.9a6.7 6.7 0 0 0-1.4 3.5M577 150.1a.92 .92 0 0 0-.5 1 .92 .92 0 0 0 .9 .7M577 146.7l-.4 .6"/>
<path d="M577 154l-.6 1.7a.5 .5 0 0 0-.2 .7 .5 .5 0 0 0 .7 .2h1.8l-.3-.8a7.9 7.9 0 0 0 .2-3.7l-.2-1.1a.51 .51 0 0 0-.1-.7 .51 .51 0 0 0-.6 0 .82 .82 0 0 0-1.2 .4 .82 .82 0 0 0 .7 1.1h.2a1.01 1.01 0 0 0-1.1 1l-.5 1.2-.3 1.4M577 154h.1M577 154l-1.5 1.4M577.1 154l-.6 1.6a1.3 1.3 0 0 0-.2 1.4v.1a.47 .47 0 0 1-.8 0 .47 .47 0 0 1 .1-.7l.3-1.4M577.1 158.7l.4 .5M577.2 152l-.3 1M577.3 155.4l.1 .8 .6 .4M577.3 146.9l-.4 .6M577.4 158.4l.4 .6M577.5 153.9l-.5 .1M577.6 150.5l-.3 .3M577.6 147.2l-.4 .5"/>
<path d="M577.6 158.2l.5 .5M577.8 158l.5 .5M577.9 147.4l-.5 .5M578.1 157.8l.5 .4M578.1 147.6l-.4 .5M578.3 157.5l.5 .4M578.3 152.1l.1 3.4M578.4 147.9l-.5 .4M578.4 151a9.5 9.5 0 0 1 0 5l.3 .6-2.5-.1M578.5 157.3l.5 .4M578.6 148.1l-.5 .5M578.7 157l.5 .4"/>
<path d="M578.8 156.7l.6 .4M578.8 148.4l-.5 .4M579 156.4l.6 .3M579.1 148.7l-.6 .4M579.1 156.1l.7 .3M579.3 149l-.6 .4M579.3 155.8l.6 .3M579.4 155.5l.6 .3M579.4 149.3l-.5 .3M579.5 155.2l.6 .2M579.6 154.9l.6 .2M579.6 149.6l-.6 .3"/>
<path d="M579.7 154.6l.6 .1M579.7 154.3l.7 .1M579.8 154h.6M579.8 149.9l-.6 .3M579.8 153.6l.7 .1M579.8 153.4h.7M579.9 150.3l-.6 .2M580 150.6l-.6 .2M580.2 150.9l-.7 .2M580.2 151.3l-.6 .1M580.3 151.6l-.6 .2M580.4 152l-.7 .1"/>
<path d="M580.4 152.3l-.6 .1M580.5 152.7h-.7M580.5 153h-.7M571.6 160l-.1 .7M571.9 160.1l-.1 .6M572.2 160.1v.7M572.6 160.1l-.1 .7M572.9 160.1v.7M573.2 160.1l.1 .7M573.5 160.1l.1 .7M573.9 160.1l.1 .6M574.2 160l.1 .7"/>
</g>
<!-- layer: G-ANNO-TTLB -->
<g fill="#fff" stroke="#fff" stroke-width=".27">
<path d="M554.4 158.5l30.7 4.3-5.7-4.3zM554.4 158.5l30.7 4.3h-30.7z"/>
<path d="M579.4 143.9h5.7l-5.7 14.6zM585.1 143.9l-5.7 14.6 5.7 4.3z"/>
</g>
<path d="M554.4 158.5h25v-14.6h5.7v18.9h-30.7z" fill="none" stroke="#fff" stroke-width=".27"/>
<g fill="#000" stroke="#000" stroke-width=".27">
<path d="M23.7 8.2l.5 400v-399.5zM23.7 8.2l.5 400-.5 .5zM24.2 408.2l-.5 .5 556-.5zM23.7 408.7l556-.5 .5 .5zM579.7 8.7v399.5l.5 .5zM579.7 8.7l.5-.5v400.5zM24.2 8.7h555.5l.5-.5zM23.7 8.2h556.5l-556 .5z"/>
<path d="M79.9 6l.1 2.4v-2.4zM79.9 6l.1 2.4h-.1z"/>
<path d="M129.9 6l.1 2.4v-2.4zM129.9 6l.1 2.4h-.1z"/>
<path d="M179.8 6l.2 2.4v-2.4zM179.8 6l.2 2.4h-.2z"/>
<path d="M229.9 6l.1 2.4v-2.4zM229.9 6l.1 2.4h-.1z"/>
<path d="M279.9 6l.1 2.4v-2.4zM279.9 6l.1 2.4h-.1z"/>
<path d="M329.8 6l.2 2.4v-2.4zM329.8 6l.2 2.4h-.2z"/>
<path d="M379.8 6l.2 2.4v-2.4zM379.8 6l.2 2.4h-.2z"/>
<path d="M429.8 6l.2 2.4v-2.4zM429.8 6l.2 2.4h-.2z"/>
<path d="M479.8 6l.2 2.4v-2.4zM479.8 6l.2 2.4h-.2z"/>
<path d="M529.8 6l.2 2.4v-2.4zM529.8 6l.2 2.4h-.2z"/>
<path d="M21.4 58.5h2.5v-.1zM21.4 58.4h2.5l-2.5 .1z"/>
<path d="M579.9 58.5h2.5v-.1zM579.9 58.4h2.5l-2.5 .1z"/>
<path d="M21.4 108.5h2.5v-.1zM21.4 108.4h2.5l-2.5 .1z"/>
<path d="M579.9 108.5h2.5v-.1zM579.9 108.4h2.5l-2.5 .1z"/>
<path d="M21.4 158.5h2.5v-.1zM21.4 158.4h2.5l-2.5 .1z"/>
<path d="M529.4 158.5h50v-.1zM529.4 158.4h50l-50 .1z"/>
<path d="M579.9 158.5h2.5v-.1zM579.9 158.4h2.5l-2.5 .1z"/>
<path d="M21.4 208.5h2.5v-.1zM21.4 208.4h2.5l-2.5 .1z"/>
<path d="M529.4 208.5h50v-.1zM529.4 208.4h50l-50 .1z"/>
<path d="M579.9 208.5h2.5v-.1zM579.9 208.4h2.5l-2.5 .1z"/>
<path d="M529.4 225.2h50v-.2zM529.4 225h50l-50 .2z"/>
<path d="M21.4 258.5h2.5v-.1zM21.4 258.4h2.5l-2.5 .1z"/>
<path d="M529.4 241.7v.2l50-.2zM529.4 241.9l50-.2v.2z"/>
<path d="M529.4 258.4v.1l50-.1zM529.4 258.5l50-.1v.1z"/>
<path d="M529.4 258.4v.1l50-.1zM529.4 258.5l50-.1v.1z"/>
<path d="M529.4 258.4v.1l50-.1zM529.4 258.5l50-.1v.1z"/>
<path d="M529.4 258.4v.1l50-.1zM529.4 258.5l50-.1v.1z"/>
<path d="M529.4 241.9h50v-.2zM529.4 241.7h50l-50 .2z"/>
<path d="M579.9 258.5h2.5v-.1zM579.9 258.4h2.5l-2.5 .1z"/>
<path d="M529.4 275v.2l50-.2zM529.4 275.2l50-.2v.2z"/>
<path d="M529.4 291.7v.2l50-.2zM529.4 291.9l50-.2v.2z"/>
<path d="M529.4 291.7v.2l50-.2zM529.4 291.9l50-.2v.2z"/>
<path d="M21.4 308.5h2.5v-.1zM21.4 308.4h2.5l-2.5 .1z"/>
<path d="M529.4 318.4h50zM529.4 318.5l50-.1z"/>
<path d="M529.4 313.4h50zM529.4 313.5l50-.1z"/>
<path d="M529.4 308.4v.1l50-.1zM529.4 308.5l50-.1v.1z"/>
<path d="M579.9 308.5h2.5v-.1zM579.9 308.4h2.5l-2.5 .1z"/>
<path d="M579.9 308.5h2.5v-.1zM579.9 308.4h2.5l-2.5 .1z"/>
<path d="M529.4 338.4h50zM529.4 338.5l50-.1z"/>
<path d="M529.4 333.4h50zM529.4 333.5l50-.1z"/>
<path d="M529.4 328.4h50zM529.4 328.5l50-.1z"/>
<path d="M529.4 323.4h50zM529.4 323.5l50-.1z"/>
<path d="M21.4 358.5h2.5v-.1zM21.4 358.4h2.5l-2.5 .1z"/>
<path d="M529.4 358.4v.1l50-.1zM529.4 358.5l50-.1v.1z"/>
<path d="M529.4 358.4v.1l50-.1zM529.4 358.5l50-.1v.1z"/>
<path d="M529.4 353.4h50zM529.4 353.5l50-.1z"/>
<path d="M529.4 348.4h50zM529.4 348.5l50-.1z"/>
<path d="M529.4 343.4h50zM529.4 343.5l50-.1z"/>
<path d="M579.4 358.5h2.5v-.1zM579.4 358.4h2.5l-2.5 .1z"/>
<path d="M579.4 358.5h2.5v-.1zM579.4 358.4h2.5l-2.5 .1z"/>
<path d="M579.9 358.5h2.5v-.1zM579.9 358.4h2.5l-2.5 .1z"/>
<path d="M579.9 358.5h2.5v-.1zM579.9 358.4h2.5l-2.5 .1z"/>
<path d="M79.9 408.5l.1 2.5v-2.5zM79.9 408.5l.1 2.5h-.1z"/>
<path d="M129.9 408.5l.1 2.5v-2.5zM129.9 408.5l.1 2.5h-.1z"/>
<path d="M179.8 408.5l.2 2.5v-2.5zM179.8 408.5l.2 2.5h-.2z"/>
<path d="M229.9 408.5l.1 2.5v-2.5zM229.9 408.5l.1 2.5h-.1z"/>
<path d="M279.9 408.5l.1 2.5v-2.5zM279.9 408.5l.1 2.5h-.1z"/>
<path d="M329.8 408.5l.2 2.5v-2.5zM329.8 408.5l.2 2.5h-.2z"/>
<path d="M379.8 408.5l.2 2.5v-2.5zM379.8 408.5l.2 2.5h-.2z"/>
<path d="M429.8 408.5l.2 2.5v-2.5zM429.8 408.5l.2 2.5h-.2z"/>
<path d="M479.8 408.5l.2 2.5v-2.5zM479.8 408.5l.2 2.5h-.2z"/>
<path d="M529.8 408.5v2.5h.2zM529.8 408.5h.2v2.5z"/>
<path d="M539.8 408.5l.2 2.5v-2.5zM539.8 408.5l.2 2.5h-.2z"/>
<path d="M554.8 408.5l.2 2.5v-2.5zM554.8 408.5l.2 2.5h-.2z"/>
<path d="M579.7 408.5l.5 2.5v-2.5zM579.7 408.5l.5 2.5h-.5z"/>
</g>
<!-- layer: quote -->
<g fill="none" stroke="#000" stroke-width=".27">
<path d="M165.8 139.5h2.8M167 139.5v93M169.2 130h12.4M169.2 128.8v2.8M173.7 128.8v2.8M216.1 139.5h4M217.3 139.5v81.5M220.8 132.8v6.1M220.8 134h39.9M260.7 132.8v6.1M290.3 136.1v2.8M290.3 137.3h90"/>
<path d="M380.3 136.1v2.8M406.8 139.5h4.5M408.1 139.5v49.6M411.9 135.8v3.1M411.9 137.1h107.5M519.4 135.8v3.1M285.1 175.9h4.5M285.1 179.2h4.5M285.4 161h4.2M285.4 165h4.2M286.3 175.9v3.3M286.6 161v4"/>
<path d="M406.8 189.1h4.5M405.9 214h5.4M407.2 214v81.5M411.9 208.8v4.5M411.9 210h92M503.9 208.8v4.5M165.8 232.5h2.8M216.1 221h4M164.5 271.1h4.8M165.8 271.1v16M169.9 266.9v3.5M169.9 268.2h89.5"/>
<path d="M259.4 266.9v3.5M276.1 271.1h2.7M277.4 271.1v16M279.4 266.8v3.6M279.4 268h41M320.4 266.8v3.6M164.5 287.1h4.8M169.9 297.7v3.2M169.9 298.9h85.5M255.4 297.7v3.2M276.1 287.1h2.7M405.9 295.5h5.4"/>
<path d="M164.4 301.5h4.9M164.4 317.5h4.9M165.6 301.5v16"/>
</g>
<!-- layer: 0 -->
<g fill="#000" stroke="#000" stroke-width=".27">
<path d="M170.1 128.9l-1.8 2.3 2-2zM170.1 128.9l-1.8 2.3-.2-.3z"/>
<path d="M174.6 128.9l-2 2 .2 .3zM174.6 128.9l.2 .3-2 2z"/>
<path d="M221.6 132.9l-1.7 2.2 2-2zM221.6 132.9l-1.7 2.2-.3-.2z"/>
<path d="M259.6 134.9l.3 .2 1.7-2.2zM261.6 132.9l.3 .2-2 2z"/>
<path d="M291.2 136.2l-1.8 2.2 2-2zM289.2 138.2l2-2-1.8 2.2z"/>
<path d="M379.2 138.2l.2 .2 1.8-2.2zM381.2 136.2l.2 .2-2 2z"/>
<path d="M412.8 136l-1.8 2.2 2-2zM412.8 136l-1.8 2.2-.2-.2z"/>
<path d="M518.3 138l.2 .2 1.8-2.2zM520.3 136l.2 .2-2 2z"/>
<path d="M165.9 138.6l2 2 .3-.2zM165.9 138.6l.3-.2 2 2z"/>
<path d="M216.2 138.6l2 2 .3-.2zM216.2 138.6l.3-.2 2 2z"/>
<path d="M407 138.6l2 2 .2-.2zM407 138.6l.2-.2 2 2z"/>
<path d="M285.2 178.3l2.3 1.8-2-2zM285.2 178.3l2.3 1.8-.3 .2z"/>
<path d="M285.7 163.8l-.2 .3 2.2 1.7zM285.5 164.1l2.2 1.7-.2 .3z"/>
<path d="M285.2 175l2 2 .3-.2zM285.2 175l.3-.2 2 2z"/>
<path d="M285.5 160.1l2 2 .2-.3zM285.5 160.1l.2-.3 2 2z"/>
<path d="M407.2 188l-.2 .2 2.2 1.8zM407 188.2l2.2 1.8-.2 .2z"/>
<path d="M216.5 219.9l-.3 .2 2.3 1.8zM216.2 220.1l2.3 1.8-.3 .2z"/>
<path d="M406.1 213.1l2 2 .2-.2zM406.1 213.1l.2-.2 2 2z"/>
<path d="M412.8 208.9l-1.8 2.2 2-2zM412.8 208.9l-1.8 2.2-.2-.2z"/>
<path d="M502.8 210.9l.2 .2 1.8-2.2zM504.8 208.9l.2 .2-2 2z"/>
<path d="M166.2 231.4l-.3 .2 2.3 1.8zM165.9 231.6l2.3 1.8-.3 .2z"/>
<path d="M164.6 270.2l2 2 .3-.2zM164.6 270.2l.3-.2 2 2z"/>
<path d="M170.8 267.1l-1.8 2.2 2-2zM170.8 267.1l-1.8 2.2-.2-.2z"/>
<path d="M260.3 267.1l-2 2 .2 .2zM260.3 267.1l.2 .2-2 2z"/>
<path d="M276.3 270.2l2 2 .2-.2zM276.3 270.2l.2-.2 2 2z"/>
<path d="M280.3 266.9l-1.8 2.2 2-2zM278.3 268.9l2-2-1.8 2.2z"/>
<path d="M319.3 268.9l.2 .2 1.8-2.2zM321.3 266.9l.2 .2-2 2z"/>
<path d="M164.9 286l-.3 .2 2.3 1.8zM164.6 286.2l2.3 1.8-.3 .2z"/>
<path d="M170.8 297.8l-1.8 2.2 2-2zM170.8 297.8l-1.8 2.2-.2-.2z"/>
<path d="M254.3 299.8l.2 .2 1.8-2.2zM256.3 297.8l.2 .2-2 2z"/>
<path d="M276.5 286l-.2 .2 2.2 1.8zM276.3 286.2l2.2 1.8-.2 .2z"/>
<path d="M406.3 294.4l-.2 .2 2.2 1.8zM406.1 294.6l2.2 1.8-.2 .2z"/>
<path d="M164.7 316.4l-.2 .2 2.2 1.8zM164.5 316.6l2.2 1.8-.2 .2z"/>
<path d="M164.5 300.6l2 2 .2-.2zM164.5 300.6l.2-.2 2 2z"/>
</g>
<text font-size="13.4" x="538.4" y="388.3">A734</text>
<text font-size="5" x="545.7" y="186.2">VV-D_3</text>
<g font-size="3.5">
<text x="32.7" y="25.4">Abaco componenti scala 1:1</text>
<text x="164.5" y="120.4">Abaco componenti scala 1:10</text>
<text x="176.3" y="128.9">4,5</text>
<text x="238.9" y="133.3">40</text>
<text x="333.3" y="136.7">90</text>
<text x="461.2" y="135.9">107,5</text>
<text x="289" y="150.5">laminato, spessore 2cm</text>
<text x="286" y="163.9" transform="rotate(-90 286 163.9)">4</text>
<text x="407" y="167.7" transform="rotate(-90 407 167.7)">49,6</text>
<text x="289" y="169.4">laminato, spessore 2cm</text>
<text x="285.7" y="178.5" transform="rotate(-90 285.7 178.5)">3</text>
<text x="216.2" y="183.7" transform="rotate(-90 216.2 183.7)">81,5</text>
<text x="289.1" y="184.9">laminato, spessore 2cm</text>
<text x="166.4" y="188" transform="rotate(-90 166.4 188)">93</text>
<text x="411.7" y="196.4">laminato, spessore 2cm</text>
<text x="456" y="209.4">92</text>
<text x="220.5" y="227.9">laminato</text>
<text x="220.6" y="232">spessore 3.5 cm</text>
<text x="169" y="237.6">laminato</text>
<text x="220.6" y="236.2">2pz speculari</text>
<text x="406.1" y="258.1" transform="rotate(-90 406.1 258.1)">81,5</text>
<text x="211.2" y="267.1">89,5</text>
<text x="298.3" y="267.4">41</text>
<text x="165.1" y="281.1" transform="rotate(-90 165.1 281.1)">16</text>
<text x="276.7" y="281.1" transform="rotate(-90 276.7 281.1)">16</text>
<text x="169.5" y="292.7">laminato, spessore 2cm</text>
<text x="279.3" y="292.1">laminato, spessore 2cm</text>
<text x="209.2" y="297.8">85,5</text>
<text x="279.5" y="296.3">2pz speculari</text>
<text x="411.3" y="301.8">compensato sottile, spessore 2mm</text>
<text x="165" y="311.6" transform="rotate(-90 165 311.6)">16</text>
<text x="169.9" y="322.5">compensato sottile, spessore 2mm</text>
</g>
<g font-size="2.5">
<text x="49.6" y="7.3">1</text>
<text x="104.2" y="7.3">2</text>
<text x="154.2" y="7.3">3</text>
<text x="204.2" y="7.3">4</text>
<text x="254.2" y="7.3">5</text>
<text x="304.2" y="7.3">6</text>
<text x="354.2" y="7.3">7</text>
<text x="404.2" y="7.3">8</text>
<text x="454.2" y="7.3">9</text>
<text x="503.5" y="7.3">10</text>
<text x="553.5" y="7.3">11</text>
<text x="21.2" y="34.4">A</text>
<text x="581.1" y="34.4">A</text>
<text x="21.2" y="84.4">B</text>
<text x="581.1" y="84.4">B</text>
<text x="21.1" y="134.3">C</text>
<text x="581" y="134.3">C</text>
<text x="530.2" y="151.4">POLITECNICO DI MILANO</text>
<text x="530.3" y="154.4">SCUOLA DEL DESIGN</text>
<text x="530.3" y="157.4">C.L. DESIGN DEGLI INTERNI</text>
<text x="530.4" y="161.2">PROGETTO:</text>
<text x="21.1" y="184.4">D</text>
<text x="581" y="184.4">D</text>
<text x="530.4" y="211.2">CORSO:</text>
<text x="540.7" y="216.2">STRUMENTI E METODI</text>
<text x="544.4" y="219.2">DEL PROGETTO</text>
<text x="530.4" y="227.9">DOCENTE:</text>
<text x="21.2" y="234.4">E</text>
<text x="543.1" y="234.4">MARCO FERRARA</text>
<text x="581.1" y="234.4">E</text>
<text x="530.4" y="244.6">STUDENTI:</text>
<text x="543.2" y="251">ELENA CORRENTI</text>
<text x="530.4" y="261.2">OGGETTO:</text>
<text x="548" y="269.2">102.426.35</text>
<text x="549" y="266.2">HEMNES</text>
<text x="530.4" y="277.9">NOTE:</text>
<text x="21.3" y="284.4">F</text>
<text x="553.9" y="284.4">-</text>
<text x="581.1" y="284.4">F</text>
<text x="530.4" y="294.6">NOME FILE:</text>
<text x="539" y="300.8">HEMNES_102-426-35.dwg</text>
<text x="530.3" y="311.9">VERS</text>
<text x="569.9" y="311.9">DATA</text>
<text x="21.1" y="334.4">G</text>
<text x="580.9" y="334.4">G</text>
<text x="530.4" y="346.9">VERSION 3</text>
<text x="564" y="346.9">2017/18/07</text>
<text x="530.4" y="351.9">VERSION 2</text>
<text x="564" y="351.9">2017/04/07</text>
<text x="530.4" y="356.9">VERSION 1</text>
<text x="564" y="356.9">2017/23/05</text>
<text x="530.4" y="361.4">TAVOLA NO.:</text>
<text x="565.2" y="361.4">12 DI</text>
<text x="573.7" y="361.4">16</text>
<text x="21.1" y="384.3">H</text>
<text x="581" y="384.3">H</text>
<text x="530.3" y="406.8">REV:</text>
<text x="530.4" y="403.9">DATA:</text>
<text x="540.4" y="406.8">A</text>
<text x="540.4" y="403.8">2017/18/07</text>
<text x="555.3" y="403.9">SCALA: 1:1; 1:10</text>
<text x="555.3" y="406.8">FORMATO:</text>
<text x="571.9" y="406.8">A2</text>
<text x="18.9" y="408.7" transform="rotate(-90 18.9 408.7)">DIRECTORY: D:\DOCUMENTI\UNIVERSITÀ\STRUMENTI E METODI DEL PROGETTO\FASE 2\HEMNES_102-426-35.DWG | PLOTTED ON: 16/07/2017 18:25:23 | BY USER: ELENA</text>
<text x="47.7" y="411.8">1</text>
<text x="104.2" y="411.8">2</text>
<text x="154.2" y="411.8">3</text>
<text x="204.2" y="411.8">4</text>
<text x="254.2" y="411.8">5</text>
<text x="304.2" y="411.8">6</text>
<text x="354.2" y="411.8">7</text>
<text x="404.2" y="411.8">8</text>
<text x="454.2" y="411.8">9</text>
<text x="503.5" y="411.8">10</text>
<text x="530.5" y="411">0</text>
<text x="540.1" y="410.9">10cm</text>
<text x="555.1" y="410.9">25cm</text>
<text x="573.2" y="410.9">50cm</text>
</g>
</svg>
